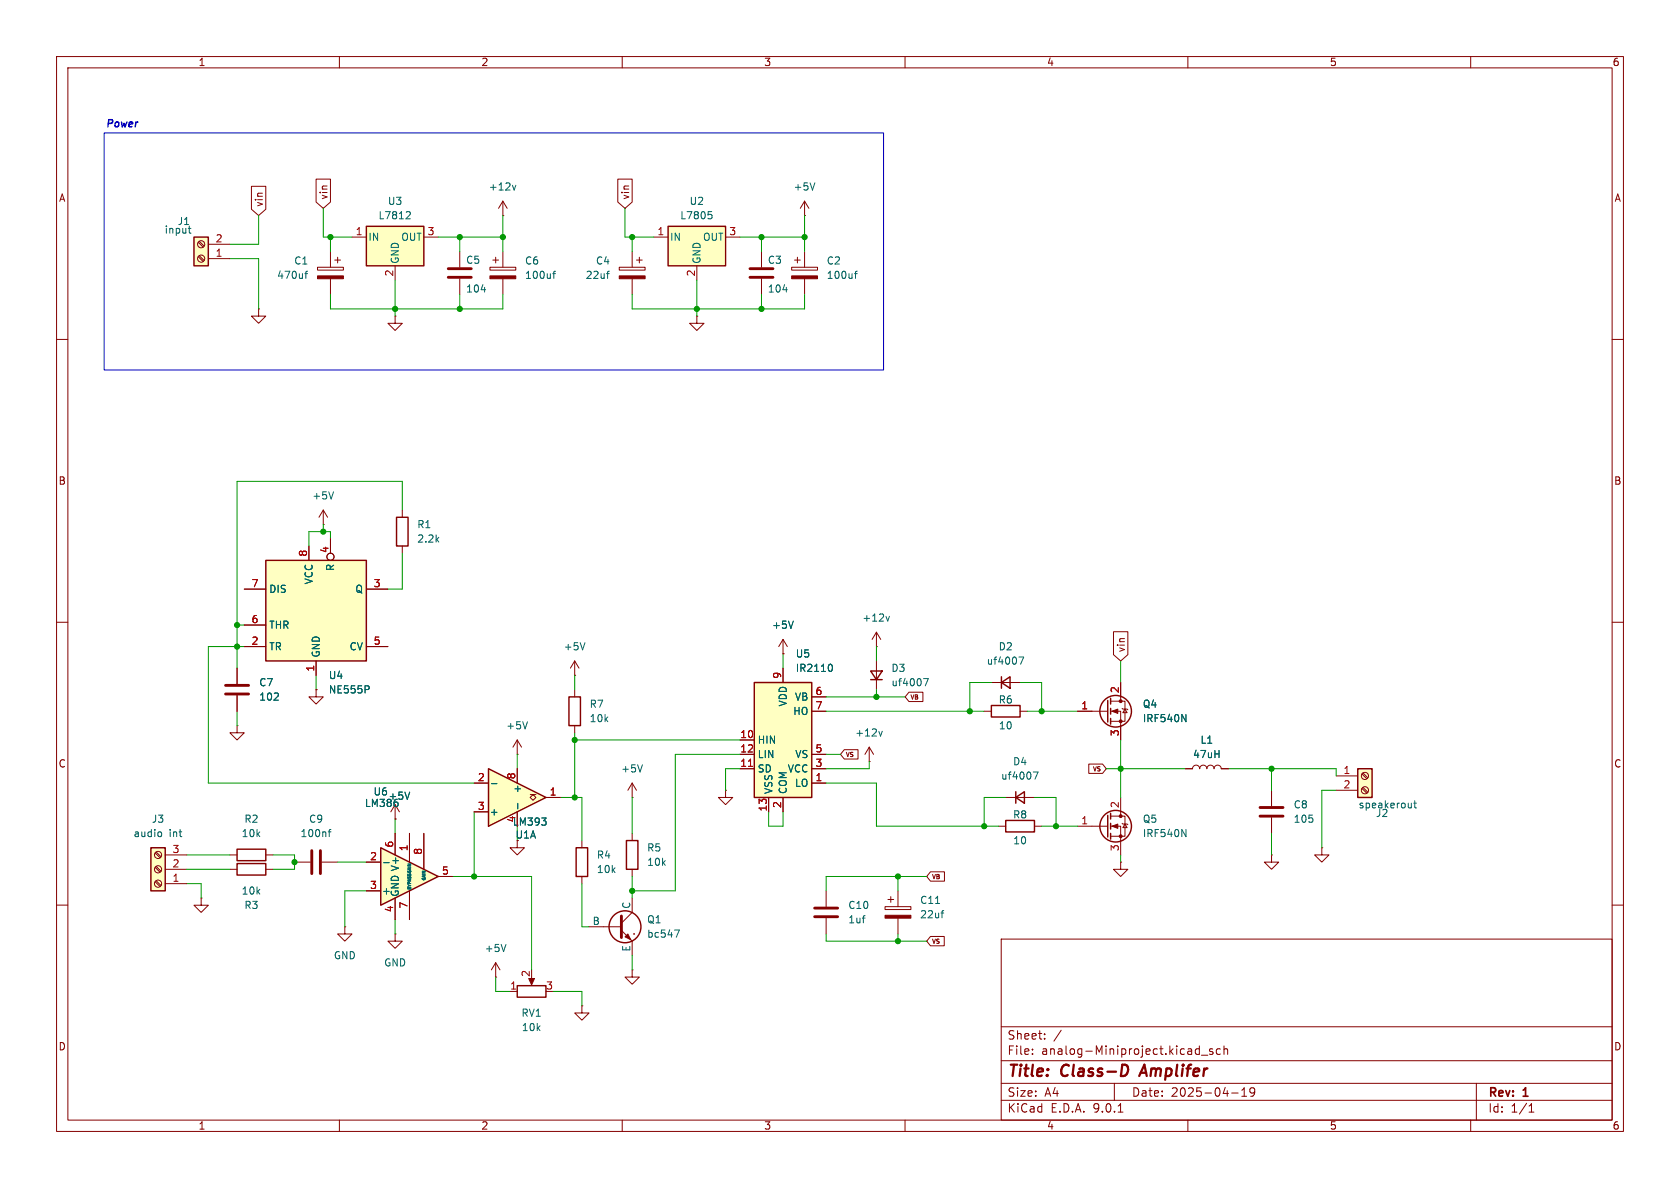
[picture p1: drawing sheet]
<svg xmlns="http://www.w3.org/2000/svg" width="297mm" height="210mm" viewBox="0 0 297 210" stroke-linecap="round" stroke-linejoin="round" font-family="sans-serif">
<g fill="none" stroke="#840000" stroke-width=".18">
<path d="M10 10h277v190h-277zM12 12h273v186h-273zM60 10v2M110 10v2M160 10v2M210 10v2M260 10v2M86.6 47.2h4.6v.6h-4.6zM87.1 46h1M87.6 45.5v1M88.9 44.5v2.7M88.9 49.3v2.8"/>
<path d="M109.5 47.2h4.5v.6h-4.5zM111.8 44.5v2.7M111.8 49.3v2.8M112.5 46h1M113 45.5v1M10 60h2M285 60h2M10 110h2M285 110h2M10 160h2M177 166h108v32h-108zM285 160h2"/>
<path d="M60 198v2M110 198v2M160 198v2M177 194.5h108M177 191.5h108M177 187.5h108M177 181.5h108M182.5 186.3v.1M182.5 185.5v.1M184.7 183.6v.1M184.7 182.8v.1M187.6 182.1l-1.3 2"/>
<path d="M197 191.5v3M197.7 196.6h.8M210 198v2M211.6 185.4l.4 .1M212 184.9v1.5M212 186.3l-.4 .1M212.4 186.5h1.1M214.4 185.5l-.4-.1-.2 .2 .1 .2 .5 .2v.3h-.6M215.7 185.5l-.4-.1-.3 .3v.4l.2 .2h.5M216.4 185.5l.2-.1 .4 .1v.9M216.4 184.9v1.5M217.7 193.2h1.2"/>
<path d="M219.5 193.8h.9M219.5 192.7l.5-.4v1.5M221.8 192.9l-.3 .3h-.3l-.2-.3 .1-.5 .4-.1 .2 .1a.99 .99 0 0 1-.3 1.4h-.3M260 198v2M261 191.5v6.5M270.3 196.6h.9M270.3 195.5l.4-.4v1.5"/>
</g>
<path d="M199.2 188.3a1.27 1.27 0 0 1-.1 1.6M202.3 188.2l-.9 2" fill="none" stroke="#840000" stroke-width=".4"/>
<g fill="#840000" stroke="#840000" stroke-width=".18">
<path d="M86.6 48.8h4.6v.5h-4.6z"/>
<path d="M109.5 48.8h4.5v.5h-4.5z"/>
</g>
<path d="M97.7 48.4h.5M98.2 48l-.3 .1v1.1M107.2 48.4h.5M107.7 48h-.2" fill="none" stroke="#006464" stroke-width=".18"/>
<path d="M118.1 40h10.2v7h-10.2z" fill="#ffffc2"/>
<path d="M118.1 40h10.2v7h-10.2z" fill="none" stroke="#840000" stroke-width=".25"/>
<path d="M115.6 41.9h2.5M123.2 47v2.5M128.3 41.9h2.5M69.8 144.8h.1M69.8 142.2l-.7 1.3M69.8 142.2l.8 1.3M69.8 142.2v2.6" fill="none" stroke="#840000" stroke-width=".18"/>
<path d="M125.2 37.4h.6M125.3 37.9h.3l.3 .2-.1 .5-.5 .1M72.4 140l-.4 1.3" fill="none" stroke="#006464" stroke-width=".18"/>
<path d="M67.3 149.9l10.2 5-10.2 5.1z" fill="#ffffc2"/>
<path d="M67.3 149.9l10.2 5-10.2 5.1z" fill="none" stroke="#840000" stroke-width=".25"/>
<g fill="none" stroke="#840000" stroke-width=".18">
<path d="M142.2 38.1h.1M142.2 35.6l-.7 1.2M142.2 35.6l.8 1.2M142.2 35.6v2.5M69.8 55.9v1.3h1.3l-1.3 1.2-1.2-1.2h1.2M69.8 55.9h.1M81.3 44.5v2.7M81.3 49.3v2.8M123.2 55.9v1.3h1.3l-1.3 1.2-1.3-1.2h1.3M123.2 55.9h.1M134.6 44.5v2.7M134.6 49.3v2.8"/>
<path d="M140 47.2h4.5v.6h-4.5zM140.5 46h1M141 45.5v1M142.2 44.5v2.7M142.2 49.3v2.8M64.8 157.5h2.5M64.8 152.4h2.5M69.8 147.3v3.8M69.8 158.8v3.8M72.4 147.3v5.1M72.4 157.5v5.1M74.9 147.3v6.4"/>
<path d="M77.5 154.9h2.5M61 163.8v1.3h1.2l-1.2 1.3-1.3-1.3h1.3M61 163.8h.1M69.8 165.1v1.3h1.3l-1.3 1.2-1.2-1.2h1.2M69.8 165.1h.1"/>
</g>
<path d="M144.1 32.3l-.5 1.3M85.1 51.2h.8M138.4 51.2h.8M151.1 48.4h.4M151.5 48l-.3 .1v1.1M67.8 152.5h1M70.4 142l-.1 .4" fill="none" stroke="#006464" stroke-width=".18"/>
<path d="M79.2 47.5h4.1M79.2 49h4.1M132.6 47.5h4.1M132.6 49h4.1" fill="none" stroke="#840000" stroke-width=".51"/>
<path d="M140 48.8h4.5v.5h-4.5z" fill="#840000" stroke="#840000" stroke-width=".18"/>
<path d="M64.8 40h10.1v7h-10.1z" fill="#ffffc2"/>
<path d="M64.8 40h10.1v7h-10.1z" fill="none" stroke="#840000" stroke-width=".25"/>
<path d="M62.2 41.9h2.6M69.8 47v2.5M74.9 41.9h2.6" fill="none" stroke="#840000" stroke-width=".18"/>
<path d="M72 37.4l.4 .1 .1 .3-.7 .9h.7" fill="none" stroke="#006464" stroke-width=".18"/>
<path d="M26.7 149.9h2.5v7.6h-2.5z" fill="#ffffc2"/>
<path d="M26.7 149.9h2.5v7.6h-2.5zM41.9 152.7h5.1v2h-5.1zM101.9 149.9h2v5h-2zM110.7 148.6h2.1v5.1h-2.1z" fill="none" stroke="#840000" stroke-width=".25"/>
<g fill="none" stroke="#840000" stroke-width=".18">
<path d="M111.8 138.4l-.8 1.3M111.8 138.4l.7 1.3M111.8 138.4v2.6M27.4 155.9l.9 .8M27.4 153.3l.9 .9M27.4 150.8l.9 .8M27.6 155.7l.9 .8M27.6 153.2l.9 .8M27.6 150.6l.9 .9M29.2 156.2h3.8M29.2 153.7h3.8M29.2 151.1h3.8"/>
<path d="M35.6 158.8v1.2h1.2l-1.2 1.3-1.3-1.3h1.3M35.6 158.8h.1M40.6 153.7h1.3M47 153.7h1.3M102.9 148.6v1.3M102.9 154.9v1.3M111.8 141h.1M111.8 147.3v1.3M111.8 153.7v1.2M87.6 172.7h.1M87.6 170.2l-.7 1.3M87.6 170.2l.8 1.3"/>
<path d="M87.6 170.2v2.5"/>
<circle cx="27.9" cy="151.1" r=".63"/>
<circle cx="27.9" cy="153.7" r=".63"/>
<circle cx="27.9" cy="156.2" r=".63"/>
</g>
<path d="M113.6 135.2l-.4 1.3M28.3 147.1l.3 .2v.4l-.3 .2M89.4 166.9l-.4 1.3" fill="none" stroke="#006464" stroke-width=".18"/>
<path d="M34.3 41.9h2.5v5.1h-2.5z" fill="#ffffc2"/>
<g fill="none" stroke="#840000" stroke-width=".25">
<path d="M34.3 41.9h2.5v5.1h-2.5zM100.6 123.2h2v5.1h-2zM41.9 150.1h5.1v2h-5.1z"/>
<circle cx="110.5" cy="163.8" r="2.82"/>
</g>
<g fill="none" stroke="#840000" stroke-width=".18">
<path d="M35.1 45.4l.8 .8M35.1 42.8l.8 .9M35.2 45.2l.9 .9M35.2 42.7l.9 .8M36.8 45.7h3.8M36.8 43.2h3.8M45.7 54.6v1.3h1.3l-1.3 1.3-1.3-1.3h1.3M45.7 54.6h.1M41.9 118.1v2.8M101.6 119.4h.1M101.6 116.8v2.6M101.6 116.8l-.8 1.3"/>
<path d="M101.6 116.8l.8 1.3M41.9 128.3v1.2h1.3l-1.3 1.3-1.3-1.3h1.3M41.9 128.3h.1M41.9 122.9v2.8M55.9 121.9v1.3h1.2l-1.2 1.3-1.3-1.3h1.3M55.9 121.9h.1M91.4 133.4h.1M91.4 130.8l-.7 1.3M91.4 130.8l.8 1.3M91.4 130.8v2.6M101.6 121.9v1.3M101.6 128.3v1.2"/>
<path d="M128.3 139.7v1.3h1.2l-1.2 1.2-1.3-1.2h1.3M128.3 139.7h.1M40.6 151.1h1.3M47 151.1h1.3M52.1 152.4h2.8M56.9 152.4h2.8M111.8 158.8v2.5l-1.9 1.9M104.1 163.8h5.8M109.9 164.5l1.9 1.9v2.5M112 165.1h.1"/>
<circle cx="35.6" cy="43.2" r=".63"/>
<circle cx="35.6" cy="45.7" r=".63"/>
</g>
<path d="M33.5 39.9v1.1l.3 .2M33.3 40.4h.5M103.4 113.6l-.4 1.3M48.4 123.8h.8M49.2 122.6v.4M93.3 127.6l-.5 1.2M58 147.1h.5M58.5 146.6l-.3 .2v1.1M119.2 164.4h.9l-.5 1.3" fill="none" stroke="#006464" stroke-width=".18"/>
<path d="M39.9 121.2h4M39.9 122.7h4M55.1 150.4v4M56.6 150.4v4M109.9 161.9v3.8" fill="none" stroke="#840000" stroke-width=".51"/>
<path d="M110.5 165.6l.5-.5 .5 1z" fill="#840000" stroke="#840000" stroke-width=".18"/>
<path d="M86.4 135.9l10.1 5.1-10.1 5.1z" fill="#ffffc2"/>
<path d="M70.1 91.4h2v5.1h-2zM86.4 135.9l10.1 5.1-10.1 5.1zM179.6 140v2M177.8 145h5.1v2.1h-5.1zM179.6 141l1.5-1v2zM91.4 174.2h5.1v2.1h-5.1z" fill="none" stroke="#840000" stroke-width=".25"/>
<g fill="none" stroke="#840000" stroke-width=".18">
<path d="M56.1 47.2h4.6v.6h-4.6zM58.4 44.5v2.7M58.4 49.3v2.8M59.2 46h1M59.7 45.5v1M71.1 90.2v1.2M71.1 96.5v1.3M83.8 138.4h2.6M91.4 135.9v2.5M83.8 143.5h2.6M91.4 148.6v1.3h1.3l-1.3 1.2-1.2-1.2h1.2M91.4 143.5v2.6"/>
<path d="M93.7 140.5h.5l-.5 .5 .5 .5 .5-.5-.5-.5h.5M96.5 141h2.6M176.5 146.1h1.3M177.8 141h5.1M182.9 146.1h1.2M90.2 175.3h1.2M94 172.7v1M102.9 177.8v1.3h1.2l-1.2 1.2-1.3-1.2h1.3M102.9 177.8h.1M111.8 171.5v1.2h1.2l-1.2 1.3-1.3-1.3h1.3M111.8 171.5h.1"/>
</g>
<path d="M53.9 48.4h.5M54.4 48l-.3 .1v1.1M86.9 138.5h1M182.7 136.5h.8l-.5 1.2M91.5 142v1M95.8 144.6h.7l-.4 .5M96.5 145.2v.5" fill="none" stroke="#006464" stroke-width=".18"/>
<g fill="#840000" stroke="#840000" stroke-width=".18">
<path d="M56.1 48.8h4.6v.5h-4.6z"/>
<path d="M93.5 173h1l-.5 1.1z"/>
</g>
<path d="M240 135.9h2.6v5.1h-2.6z" fill="#ffffc2"/>
<path d="M240 135.9h2.6v5.1h-2.6z" fill="none" stroke="#840000" stroke-width=".25"/>
<g fill="none" stroke="#840000" stroke-width=".18">
<path d="M57.1 92.7h.1M57.1 90.2l-.7 1.2M57.1 90.2l.8 1.2M57.1 90.2v2.5M224.8 139.7v2.8M236.2 137.2h3.8M236.2 139.7h3.8M240.8 136.8l.8 .9M240.8 139.4l.8 .8M240.9 136.7l.9 .8M240.9 139.2l.9 .8M146 157.5v2.8"/>
<path d="M224.8 151.1v1.3h1.3l-1.3 1.3-1.3-1.3h1.3M224.8 151.1h.1M224.8 144.5v2.8M146 162.3v2.8"/>
<circle cx="241.3" cy="139.7" r=".63"/>
<circle cx="241.3" cy="137.2" r=".63"/>
</g>
<path d="M59 86.9l-.5 1.3M249.5 142v.8M249.5 142.7l-.2 .1M249.9 142h.5M250.1 141.5v1.1l.3 .2M152.5 162.3h.4M152.8 161.9h.1" fill="none" stroke="#006464" stroke-width=".18"/>
<path d="M222.8 142.7h4M222.8 144.3h4M144 160.5h4.1M144 162.1h4.1" fill="none" stroke="#840000" stroke-width=".51"/>
<path d="M133.3 120.7h10.2v20.3h-10.2z" fill="#ffffc2"/>
<path d="M133.3 120.7h10.2v20.3h-10.2z" fill="none" stroke="#840000" stroke-width=".25"/>
<g fill="none" stroke="#840000" stroke-width=".18">
<path d="M138.4 118.1v2.6M154.9 114.3h.1M154.9 111.8l-.7 1.2M154.9 111.8l.8 1.2M154.9 111.8v2.5M130.8 130.8h2.5M130.8 133.4h2.5M130.8 135.9h2.5M143.5 133.4h2.5M143.5 135.9h2.5M143.5 123.2h2.5M143.5 125.7h2.5"/>
<path d="M143.5 138.4h2.5M135.9 141v2.5M138.4 141v2.5M157 159h1M157.5 158.5v1M158.7 157.5v2.8M233.7 149.9v1.2h1.2l-1.2 1.3-1.3-1.3h1.3M233.7 149.9h.1M156.5 160.3h4.5v.5h-4.5zM158.7 162.3v2.8"/>
</g>
<path d="M132.3 135.5h.7" fill="none" stroke="#a90000" stroke-width=".18"/>
<path d="M146.7 117.4a.68 .68 0 0 1 .5 .7 .68 .68 0 0 1-.5 .6M156.6 109l.3 .8 .3-.8M165.4 159.7h.7M166.4 161.4h.4M166.8 161h-.2" fill="none" stroke="#006464" stroke-width=".18"/>
<path d="M156.5 161.8h4.5v.5h-4.5z" fill="#840000" stroke="#840000" stroke-width=".18"/>
<path d="M47 99.1h17.8v17.7h-17.8z" fill="#ffffc2"/>
<g fill="none" stroke="#840000" stroke-width=".25">
<path d="M47 99.1h17.8v17.7h-17.8zM153.9 118.6h2.1l-1.1 1.5zM177 119.6v2.1M153.9 120.1h2.1M175.3 124.7h5v2h-5zM177 120.7l1.6-1.1v2.1zM195.8 123.8v3.8M196.3 123.4v1.1M196.3 125.2v1M196.3 127v1M195.8 144.1v3.9M196.3 143.8v1"/>
<path d="M196.3 145.5v1.1M196.3 147.3v1"/>
<circle cx="197.2" cy="125.7" r="2.79"/>
<circle cx="197.2" cy="146" r="2.79"/>
</g>
<g fill="none" stroke="#840000" stroke-width=".18">
<path d="M44.4 32.9h2.6v4.1l-1.3 1.1-1.3-1.1zM55.9 31.7h2.5v4l-1.3 1.1-1.2-1.1zM88.9 38.1h.1M88.9 35.6l-.8 1.2M88.9 35.6l.8 1.2M88.9 35.6v2.5M109.2 31.7h2.6v4l-1.3 1.1-1.3-1.1zM54.6 96.5v2.6M58.4 95.3v2.5M41.9 118.1v2.8M43.2 104.1h3.8M43.2 110.5h3.8"/>
<path d="M43.2 114.3h3.8M55.9 116.8v2.6M64.8 104.1h3.8M64.8 114.3h3.8M138.4 115.6h.1M138.4 113l-.7 1.3M138.4 113l.8 1.3M138.4 113v2.6M138.4 118.1v2.6M154.9 116.8v5.1M196.8 111.7h2.6v4l-1.3 1.1-1.3-1.1zM41.9 122.9v2.8"/>
<path d="M55.9 121.9h.1M83.8 138.4h2.6M91.4 135.9v2.5M130.8 135.9h2.5M130.8 130.8h2.5M130.8 133.4h2.5M143.5 125.7h2.5M143.5 135.9h2.5M143.5 138.4h2.5M143.5 133.4h2.5M143.5 123.2h2.5M149.3 132.5h2.4v1.7h-2.4l-.7-.8z"/>
<path d="M153.7 134.6h.1M153.7 132.1l-.8 1.3M153.7 132.1l.7 1.3M153.7 132.1v2.5M160.7 122.4h2.5v1.6h-2.5l-.7-.8zM174 125.7h1.3M175.3 120.7h5M180.3 125.7h1.3M190.5 125.7h5.3M192.5 135.1h2.4l.7 .8-.7 .8h-2.4zM196.3 124h2.6v3.5h-2.6M196.3 125.7h1.8v5.1"/>
<path d="M198.1 120.7v3.3M198.4 125.2l.1 .1h.8l.1 .2M198.9 125.3l.4 .7h-.8zM209.5 135.9h1.3a.64 .64 0 0 1 .7-.6 .64 .64 0 0 1 .6 .6 .64 .64 0 0 1 .6-.6 .64 .64 0 0 1 .7 .6 .64 .64 0 0 1 .6-.6 .64 .64 0 0 1 .6 .6 .64 .64 0 0 1 .7-.6 .64 .64 0 0 1 .6 .6h1.3M64.8 157.5h2.5M64.8 152.4h2.5M69.8 144.8h.1M69.8 147.3v3.8M69.8 158.8v3.8M72.4 147.3v5.1M72.4 157.5v5.1M74.9 147.3v6.4"/>
<path d="M77.5 154.9h2.5M83.8 143.5h2.6M91.4 143.5v2.6M96.5 141h2.6M135.9 141v2.5M138.4 141v2.5M164.5 154.1h2.5v1.7h-2.5l-.7-.9zM190.5 146.1h5.3M196.3 144.3h2.6v3.5h-2.6M196.3 146.1h1.8v5M198.1 152.4v1.3h1.3l-1.3 1.2-1.3-1.2h1.3M198.1 152.4h.1"/>
<path d="M198.1 141v3.3M198.4 145.5l.1 .2h.8l.1 .1M198.9 145.7l.4 .6h-.8zM164.5 165.5h2.4v1.7h-2.4l-.7-.8z"/>
<circle cx="58.4" cy="98.4" r=".63"/>
</g>
<g fill="none" stroke="#006464" stroke-width=".18">
<path d="M90.6 32.8l.3 .8 .3-.8M140.2 109.8l-.4 1.3M146.7 117.4a.68 .68 0 0 1 .5 .7 .68 .68 0 0 1-.5 .6M163.3 120h.8l-.5 1.2M180.1 116.1h.9l-.6 1.3M48.4 123.8h.8M49.2 122.6v.4M65.1 121.3l.2 .2-.2 .3M86.9 138.5h1M155.4 129.3l.3 .8 .3-.8M208.9 126.3l.8 1.3v-1.3M67.8 152.5h1"/>
<path d="M70.4 142l-.1 .4M72.4 140l-.4 1.3M91.5 142v1M95.8 144.6h.7l-.4 .5M96.5 145.2v.5M208.9 146.6l.8 1.3v-1.3"/>
</g>
<g fill="#840000" stroke="#840000" stroke-width=".18">
<path d="M196.6 125.7l1-.4v.8z"/>
<path d="M196.6 146.1l1-.4v.7z"/>
<circle cx="198.1" cy="124" r=".25"/>
<circle cx="198.1" cy="127.5" r=".25"/>
<circle cx="198.1" cy="144.3" r=".25"/>
<circle cx="198.1" cy="147.8" r=".25"/>
</g>
<g fill="none" stroke="#009600" stroke-width=".18">
<path d="M45.7 38.1v5.1h-5.1M57.1 36.8v5.1h5.1M88.9 38.1v6.4M110.5 36.8v5.1h5.1M142.2 38.1v6.4M40.6 45.7h5.1v8.9M58.4 52.1v2.5h30.5v-2.5M58.4 41.9v2.6M69.8 49.5v6.4M77.5 41.9h11.4M81.3 41.9v2.6M81.3 52.1v2.5"/>
<path d="M111.8 52.1v2.5h30.4v-2.5M111.8 41.9v2.6M123.2 49.5v6.4M130.8 41.9h11.4M134.6 41.9v2.6M134.6 52.1v2.5M57.1 92.7v1.3M58.4 95.3v-1.3h-3.8v2.5M71.1 90.2v-5.1h-29.2v33M71.1 97.8v6.3h-2.5M41.9 110.5h1.3M43.2 114.3h-6.4v24.1h47"/>
<path d="M55.9 119.4v2.5M101.6 119.4v2.5M138.4 115.6v2.5M154.9 114.3v2.5M198.1 116.8v3.9M41.9 125.7v2.6M91.4 133.4v2.5M101.6 129.5v11.5M101.6 130.8h29.2M130.8 135.9h-2.5v3.8M130.8 133.4h-11.4v24.1h-7.6M146 138.4h8.9v7.7h21.6"/>
<path d="M146 125.7h28M146 133.4h2.6M146 123.2h14M153.7 134.6v1.3h-7.7M154.9 121.9v1.3M175.3 120.7h-3.9v5M180.3 120.7h3.8v5M181.6 125.7h8.9M195.6 135.9h13.9M198.1 130.8v10.2M217.2 135.9h19v1.3M224.8 135.9v3.8"/>
<path d="M236.2 139.7h-2.5v10.2M33 156.2h2.6v2.6M33 153.7h7.6M33 151.1h7.6M48.3 151.1h3.8v2.6h-3.8M59.7 152.4h5.1M64.8 157.5h-3.8v6.3M69.8 144.8v2.5M80 154.9h14v16.6M83.8 143.5v11.4M91.4 146.1v2.5M99.1 141h3.8v7.6"/>
<path d="M102.9 156.2v7.6h1.2M111.8 141v6.3M111.8 154.9v3.9M135.9 143.5v2.6h2.5v-2.6M158.7 154.9v2.6M163.8 154.9h-17.8v2.6M177.8 141h-3.8v5.1M182.9 141h3.8v5.1M184.1 146.1h6.4M198.1 151.1v1.3M224.8 147.3v3.8M69.8 162.6v2.5"/>
<path d="M87.6 172.7v2.6h2.6M97.8 175.3h5.1v2.5M111.8 168.9v2.6M146 165.1v1.3h17.8M158.7 165.1v1.3"/>
</g>
<path d="M18.4 23.5h137.8v41.9h-137.8z" fill="none" stroke="#0000c2" stroke-width=".18"/>
<path d="M132.3 135.5h.7" fill="none" stroke="#a90000" stroke-width=".18"/>
<g fill="#009600" stroke="#009600" stroke-width=".18">
<circle cx="52.1" cy="152.4" r=".46"/>
<circle cx="186.7" cy="146.1" r=".46"/>
<circle cx="224.8" cy="135.9" r=".46"/>
<circle cx="184.1" cy="125.7" r=".46"/>
<circle cx="198.1" cy="135.9" r=".46"/>
<circle cx="81.3" cy="41.9" r=".46"/>
<circle cx="58.4" cy="41.9" r=".46"/>
<circle cx="81.3" cy="54.6" r=".46"/>
<circle cx="69.8" cy="54.6" r=".46"/>
<circle cx="41.9" cy="114.3" r=".46"/>
<circle cx="41.9" cy="110.5" r=".46"/>
<circle cx="57.1" cy="94" r=".46"/>
<circle cx="83.8" cy="154.9" r=".46"/>
<circle cx="101.6" cy="130.8" r=".46"/>
<circle cx="111.8" cy="157.5" r=".46"/>
<circle cx="101.6" cy="141" r=".46"/>
<circle cx="174" cy="146.1" r=".46"/>
<circle cx="158.7" cy="166.4" r=".46"/>
<circle cx="158.7" cy="154.9" r=".46"/>
<circle cx="154.9" cy="123.2" r=".46"/>
<circle cx="171.4" cy="125.7" r=".46"/>
<circle cx="111.8" cy="41.9" r=".46"/>
<circle cx="123.2" cy="54.6" r=".46"/>
<circle cx="142.2" cy="41.9" r=".46"/>
<circle cx="134.6" cy="54.6" r=".46"/>
<circle cx="134.6" cy="41.9" r=".46"/>
<circle cx="88.9" cy="41.9" r=".46"/>
</g>
<g font-size="2.8" fill="#840000">
<text x="178" y="190.9">Title:</text>
<text x="187.7" y="190.9">Class-D</text>
<text x="202.6" y="190.9">Amplifer</text>
</g>
<g font-size="2.1" fill="#840000">
<text x="178" y="184">Sheet:</text>
<text x="178" y="186.7">File:</text>
<text x="184.1" y="186.7">analog-Miniproject.kicad_sch</text>
<text x="178" y="196.9">KiCad</text>
<text x="178" y="194.1">Size:</text>
<text x="184.7" y="194.1">A4</text>
<text x="185.7" y="196.9">E.D.A.</text>
<text x="193.3" y="196.9">9.0.1</text>
<text x="200" y="194.1">Date:</text>
<text x="207" y="194.1">2025-04-19</text>
<text x="263" y="194.3">Rev:</text>
<text x="263" y="196.9">Id:</text>
<text x="267.1" y="196.9">1/1</text>
<text x="269.4" y="194.3">1</text>
</g>
<g font-size="1.8" fill="#840000">
<text x="35" y="11.9">1</text>
<text x="85" y="11.9">2</text>
<text x="135" y="11.9">3</text>
<text x="185" y="11.9">4</text>
<text x="235" y="11.9">5</text>
<text x="285" y="11.9">6</text>
<text x="10.3" y="35.9">A</text>
<text x="58.1" y="35.4" transform="rotate(-90 58.1 35.4)">vin</text>
<text x="111.4" y="35.4" transform="rotate(-90 111.4 35.4)">vin</text>
<text x="285.3" y="35.9">A</text>
<text x="46.7" y="36.7" transform="rotate(-90 46.7 36.7)">vin</text>
<text x="10.3" y="85.9">B</text>
<text x="285.3" y="85.9">B</text>
<text x="199.1" y="115.4" transform="rotate(-90 199.1 115.4)">vin</text>
<text x="10.3" y="135.9">C</text>
<text x="285.3" y="135.9">C</text>
<text x="91" y="148.4">U1A</text>
<text x="10.3" y="185.9">D</text>
<text x="285.3" y="185.9">D</text>
<text x="35" y="199.9">1</text>
<text x="85" y="199.9">2</text>
<text x="135" y="199.9">3</text>
<text x="185" y="199.9">4</text>
<text x="235" y="199.9">5</text>
<text x="285" y="199.9">6</text>
</g>
<text font-size="1.8" fill="#0000c2" x="18.5" y="22.9">Power</text>
<g font-size="1.8" fill="#006464">
<text x="86.3" y="33.9">+12v</text>
<text x="140.2" y="33.9">+5V</text>
<text x="29" y="41.5">input</text>
<text x="31.3" y="40">J1</text>
<text x="66.8" y="39">L7812</text>
<text x="68.5" y="36.4">U3</text>
<text x="120.2" y="39">L7805</text>
<text x="121.8" y="36.4">U2</text>
<text x="51.9" y="47">C1</text>
<text x="65" y="42.8">IN</text>
<text x="70.7" y="46.7" transform="rotate(-90 70.7 46.7)">GND</text>
<text x="70.8" y="42.8">OUT</text>
<text x="82.3" y="46.8">C5</text>
<text x="92.7" y="47">C6</text>
<text x="105.3" y="47">C4</text>
<text x="118.4" y="42.8">IN</text>
<text x="124.1" y="46.7" transform="rotate(-90 124.1 46.7)">GND</text>
<text x="124.2" y="42.8">OUT</text>
<text x="135.6" y="46.8">C3</text>
<text x="146.1" y="47">C2</text>
<text x="48.9" y="49.5">470uf</text>
<text x="82.3" y="51.9">104</text>
<text x="92.7" y="49.5">100uf</text>
<text x="103.4" y="49.5">22uf</text>
<text x="135.6" y="51.9">104</text>
<text x="146.1" y="49.5">100uf</text>
<text x="55.1" y="88.5">+5V</text>
<text x="73.7" y="93.6">R1</text>
<text x="59.3" y="101" transform="rotate(-90 59.3 101)">R</text>
<text x="73.7" y="96.1">2.2k</text>
<text x="47.5" y="105">DIS</text>
<text x="55.5" y="103.4" transform="rotate(-90 55.5 103.4)">VCC</text>
<text x="62.7" y="105">Q</text>
<text x="47.5" y="111.4">THR</text>
<text x="136.4" y="111.4">+5V</text>
<text x="152.4" y="110.1">+12v</text>
<text x="47.5" y="115.2">TR</text>
<text x="56.7" y="116.3" transform="rotate(-90 56.7 116.3)">GND</text>
<text x="61.7" y="115.2">CV</text>
<text x="99.6" y="115.2">+5V</text>
<text x="140.6" y="116.4">U5</text>
<text x="140.6" y="119">IR2110</text>
<text x="157.5" y="119">D3</text>
<text x="174.3" y="117.7">uf4007</text>
<text x="176.5" y="115.2">D2</text>
<text x="45.7" y="121.5">C7</text>
<text x="45.7" y="124.1">102</text>
<text x="58" y="120.2">U4</text>
<text x="58" y="122.8">NE555P</text>
<text x="104.1" y="125.3">R7</text>
<text x="139.3" y="125" transform="rotate(-90 139.3 125)">VDD</text>
<text x="140.4" y="124.1">VB</text>
<text x="157.5" y="121.5">uf4007</text>
<text x="176.5" y="124.6">R6</text>
<text x="201.9" y="125.3">Q4</text>
<text x="89.4" y="129.1">+5V</text>
<text x="104.1" y="127.9">10k</text>
<text x="133.9" y="131.7">HIN</text>
<text x="140.1" y="126.6">HO</text>
<text x="151.1" y="130.4">+12v</text>
<text x="176.5" y="129.1">10</text>
<text x="201.9" y="127.9">IRF540N</text>
<text x="212.1" y="131.7">L1</text>
<text x="109.7" y="136.8">+5V</text>
<text x="133.9" y="134.2">LIN</text>
<text x="133.9" y="136.8">SD</text>
<text x="139.2" y="136.8">VCC</text>
<text x="140.5" y="134.2">VS</text>
<text x="179" y="135.5">D4</text>
<text x="210.8" y="134.2">47uH</text>
<text x="64.4" y="142.8">LM386</text>
<text x="65.9" y="140.8">U6</text>
<text x="68.6" y="141.6">+5V</text>
<text x="92.3" y="140.3" transform="rotate(-90 92.3 140.3)">+</text>
<text x="136.8" y="140.5" transform="rotate(-90 136.8 140.5)">VSS</text>
<text x="139.3" y="140.5" transform="rotate(-90 139.3 140.5)">COM</text>
<text x="140.4" y="139.3">LO</text>
<text x="176.9" y="138">uf4007</text>
<text x="228.6" y="143.1">C8</text>
<text x="240.1" y="143.1">speakerout</text>
<text x="23.5" y="148.2">audio</text>
<text x="26.7" y="145.6">J3</text>
<text x="29.9" y="148.2">int</text>
<text x="42.6" y="148.2">10k</text>
<text x="43.1" y="145.6">R2</text>
<text x="53" y="148.2">100nf</text>
<text x="54.5" y="145.6">C9</text>
<text x="86.5" y="144.4">+</text>
<text x="90.6" y="146.2">LM393</text>
<text x="179" y="144.9">R8</text>
<text x="179" y="149.5">10</text>
<text x="201.9" y="145.6">Q5</text>
<text x="201.9" y="148.2">IRF540N</text>
<text x="228.6" y="145.6">105</text>
<text x="243.2" y="144.6">J2</text>
<text x="105.4" y="152">R4</text>
<text x="105.4" y="154.5">10k</text>
<text x="114.3" y="150.7">R5</text>
<text x="114.3" y="153.3">10k</text>
<text x="42.6" y="158.3">10k</text>
<text x="43.1" y="160.9">R3</text>
<text x="67.4" y="158.3">+</text>
<text x="70.7" y="158.6" transform="rotate(-90 70.7 158.6)">GND V+</text>
<text x="111.5" y="160.8" transform="rotate(-90 111.5 160.8)">C</text>
<text x="149.9" y="160.9">C10</text>
<text x="162.6" y="160">C11</text>
<text x="104.7" y="163.6">B</text>
<text x="114.3" y="166">bc547</text>
<text x="114.3" y="163.4">Q1</text>
<text x="149.9" y="163.4">1uf</text>
<text x="162.6" y="162.5">22uf</text>
<text x="58.9" y="169.8">GND</text>
<text x="67.8" y="171">GND</text>
<text x="85.6" y="168.5">+5V</text>
<text x="111.5" y="168.3" transform="rotate(-90 111.5 168.3)">E</text>
<text x="92.1" y="179.9">RV1</text>
<text x="92.2" y="182.5">10k</text>
</g>
<g font-size="1.8" fill="#a90000">
<text x="62.8" y="41.7">1</text>
<text x="75.5" y="41.7">3</text>
<text x="116.1" y="41.7">1</text>
<text x="128.8" y="41.7">3</text>
<text x="38" y="45.5">1</text>
<text x="38" y="42.9">2</text>
<text x="69.6" y="49" transform="rotate(-90 69.6 49)">2</text>
<text x="122.9" y="49" transform="rotate(-90 122.9 49)">2</text>
<text x="54.4" y="98.5" transform="rotate(-90 54.4 98.5)">8</text>
<text x="58.2" y="97.9" transform="rotate(-90 58.2 97.9)">4</text>
<text x="44.4" y="103.9">7</text>
<text x="66" y="103.9">3</text>
<text x="44.4" y="110.2">6</text>
<text x="44.4" y="114">2</text>
<text x="55.6" y="118.8" transform="rotate(-90 55.6 118.8)">1</text>
<text x="66" y="114">5</text>
<text x="138.2" y="120.1" transform="rotate(-90 138.2 120.1)">9</text>
<text x="144.1" y="122.9">6</text>
<text x="144.1" y="125.5">7</text>
<text x="191.1" y="125.5">1</text>
<text x="197.9" y="122.6" transform="rotate(-90 197.9 122.6)">2</text>
<text x="130.8" y="130.6">10</text>
<text x="197.9" y="130.2" transform="rotate(-90 197.9 130.2)">3</text>
<text x="91.2" y="137.9" transform="rotate(-90 91.2 137.9)">8</text>
<text x="130.8" y="133.1">12</text>
<text x="130.8" y="135.6">11</text>
<text x="144.1" y="133.1">5</text>
<text x="144.1" y="135.6">3</text>
<text x="237.4" y="136.9">1</text>
<text x="84.4" y="143.3">3</text>
<text x="84.4" y="138.2">2</text>
<text x="97.1" y="140.7">1</text>
<text x="135.6" y="143.6" transform="rotate(-90 135.6 143.6)">13</text>
<text x="138.2" y="142.9" transform="rotate(-90 138.2 142.9)">2</text>
<text x="144.1" y="138.2">1</text>
<text x="197.9" y="142.9" transform="rotate(-90 197.9 142.9)">2</text>
<text x="237.4" y="139.4">2</text>
<text x="69.6" y="149.9" transform="rotate(-90 69.6 149.9)">6</text>
<text x="91.2" y="145.5" transform="rotate(-90 91.2 145.5)">4</text>
<text x="191.1" y="145.8">1</text>
<text x="30.4" y="156">1</text>
<text x="30.4" y="153.4">2</text>
<text x="30.4" y="150.9">3</text>
<text x="65.3" y="152.1">2</text>
<text x="72.1" y="150.6" transform="rotate(-90 72.1 150.6)">1</text>
<text x="74.7" y="151.2" transform="rotate(-90 74.7 151.2)">8</text>
<text x="78" y="154.7">5</text>
<text x="197.9" y="150.6" transform="rotate(-90 197.9 150.6)">3</text>
<text x="65.3" y="157.2">3</text>
<text x="69.6" y="161.4" transform="rotate(-90 69.6 161.4)">4</text>
<text x="72.1" y="160.7" transform="rotate(-90 72.1 160.7)">7</text>
<text x="93.7" y="172.8" transform="rotate(-90 93.7 172.8)">2</text>
<text x="90.1" y="175">1</text>
<text x="96.4" y="175">3</text>
</g>
<g font-size="1.1" fill="#840000">
<text x="160.9" y="123.9">VB</text>
<text x="149.4" y="134">VS</text>
<text x="193" y="136.6">VS</text>
<text x="164.7" y="155.6">VB</text>
<text x="164.7" y="167">VS</text>
</g>
<g font-size=".7" fill="#006464">
<text x="75.4" y="155.9" transform="rotate(-90 75.4 155.9)">GAIN</text>
<text x="72.9" y="157.4" transform="rotate(-90 72.9 157.4)">BYPASSGAIN</text>
</g>
</svg>
